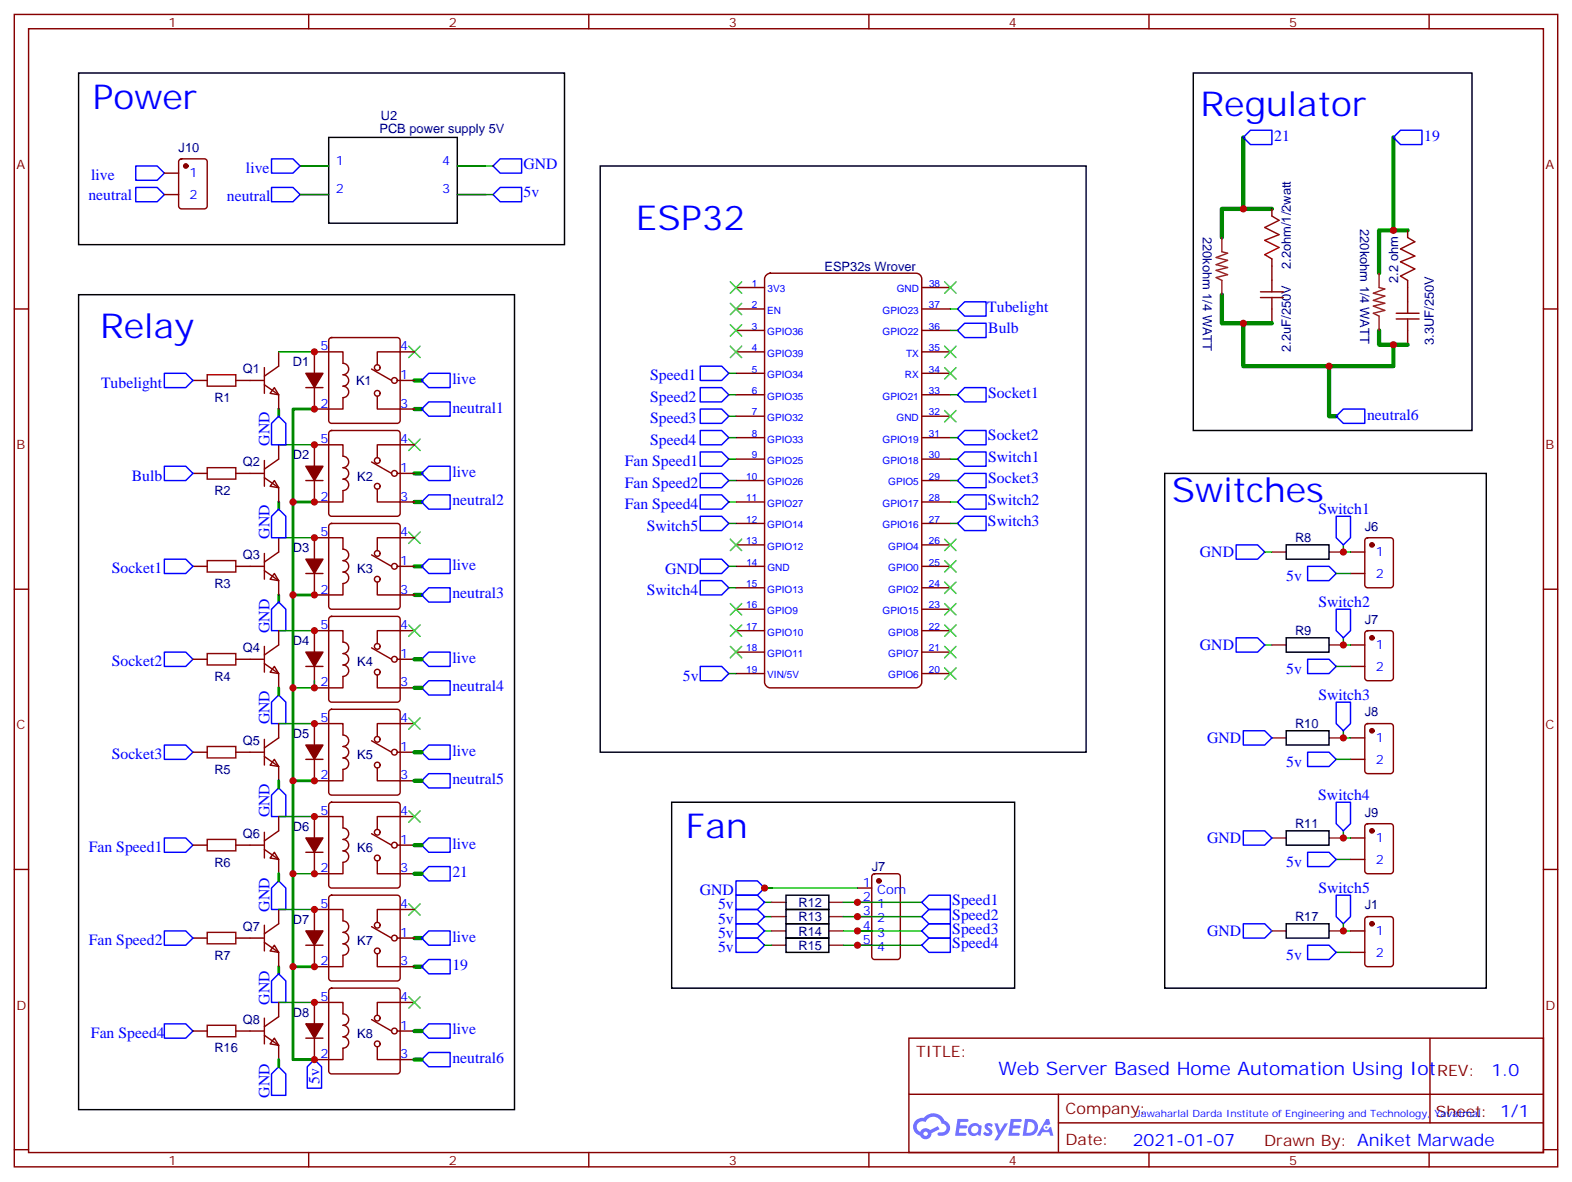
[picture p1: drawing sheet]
<svg xmlns="http://www.w3.org/2000/svg" width="388mm" height="292mm" viewBox="0 0 388 292" stroke-linecap="round" stroke-linejoin="round" font-family="sans-serif">
<g fill="none" stroke="#870000" stroke-width=".35">
<path d="M3.5 3.6h381v284.3h-381zM7.1 7.1h373.9v277.3h-373.9zM76.2 3.6v3.5M145.3 3.6v3.5M214.5 3.6v3.5M283.6 3.6v3.5M352.8 3.6v3.5M3.5 76.2h3.6M381 76.2h3.5M3.5 145.4h3.6M381 145.4h3.5M3.5 214.5h3.6"/>
<path d="M381 214.5h3.5M224.4 256.2h156.6v28.2h-156.6zM353 256.2v20.9M224.4 270h156.5M261.3 277.1h119.6M261.3 270v14.1M3.5 283.7h3.6M76.2 284.4v3.5M145.3 284.4v3.5M214.5 284.4v3.5M283.6 284.4v3.5M352.8 284.4v3.5"/>
<path d="M381 283.7h3.5"/>
</g>
<g fill="#5487ff">
<path d="M243.4 277.3a1.22 1.22 0 0 1 1.7 .3l-.4 .6a.47 .47 0 0 0-.4-.4 .47 .47 0 0 0-.5 .2l.1 .1a1.3 1.3 0 0 1 .9 1.7 1.39 1.39 0 0 1-2.2-.1l.5-.5 .8 .4a.29 .29 0 0 0 .3-.2 .29 .29 0 0 0-.3-.4 1.04 1.04 0 0 1-.5-1.7z"/>
<path d="M236.4 276.1h2.3a.37 .37 0 0 1 .4 .3 .37 .37 0 0 1-.4 .4h-1.6l-.1 .9h1.5l.3 .3-.4 .4h-1.6l-.1 1.1h1.5a.36 .36 0 0 1 .4 .4 .36 .36 0 0 1-.4 .3h-2.4z"/>
<path d="M249.5 276.1h2.4a.37 .37 0 0 1 .3 .3 .37 .37 0 0 1-.3 .4h-1.7l-.1 .9h1.5l.4 .3-.4 .4h-1.6l-.2 1.1h1.6a.36 .36 0 0 1 .3 .4 .36 .36 0 0 1-.3 .3h-2.5z"/>
<path d="M258.3 276.1h.7l.3 1.2-.6 .4a.69 .69 0 0 0-1 .2 .69 .69 0 0 0 .4 1 .69 .69 0 0 0 .9-.6l.5-.3 .5 2.2h-.8l-.2-.9h-1.7l-.5 .9h-.9z"/>
<path d="M245.5 277.2h.8l.6 1.8 1.1-1.8h.8l-2.5 4.2h-.8l.9-1.6z"/>
<path d="M253 276.1l-.6 4.1h1.4a2.11 2.11 0 0 0 2.4-2.1 2.11 2.11 0 0 0-2.5-2zM253.8 276.8a1.39 1.39 0 0 1 1.6 1.4 1.39 1.39 0 0 1-1.8 1.3h-.2z"/>
<path d="M239.4 277.7a1.47 1.47 0 0 0-.2 2.1 1.47 1.47 0 0 0 2.1 .1l.7 .3 .3-2.3-.1-.2-.4-.1a1.49 1.49 0 0 0-2.4 .1zM240 278.1a.92 .92 0 0 1 1.5 .5 .92 .92 0 0 1-1.2 1 .9 .9 0 0 1-.3-1.5z"/>
<path d="M226.1 276.5a2.18 2.18 0 0 0 1 3.7 1.44 1.44 0 0 0 1.7 .9 1.44 1.44 0 0 0 1.1-1.5l2-1-.4-.7-1.9 .9a1.47 1.47 0 0 0-2.5 .5 1.39 1.39 0 0 1-.6-2 1.39 1.39 0 0 1 2-.4 2.12 2.12 0 0 1 2.1-1.3 2.12 2.12 0 0 1 1.9 1.6 1.07 1.07 0 0 1 1.1 1.1 1.07 1.07 0 0 1-1 1.1h-.6a.43 .43 0 0 0-.6 .3 .43 .43 0 0 0 .5 .5 1.98 1.98 0 0 0 2.5-1.2 1.98 1.98 0 0 0-1.3-2.5 2.98 2.98 0 0 0-5-.7l-1.1 .1zM228 279.8a.54 .54 0 0 1 1 0 .54 .54 0 0 1-1 0z"/>
<circle cx="258.3" cy="278.2" r=".26"/>
</g>
<g fill="none" stroke="#3c3" stroke-width=".35">
<path d="M180.3 74.8l2.8 2.8M180.3 69.5l2.8 2.9M183.1 74.8l-2.8 2.8M183.1 69.5l-2.8 2.9M233.2 69.5l2.8 2.9M236 69.5l-2.8 2.9M100.9 85.4l2.8 2.8M103.7 85.4l-2.8 2.8M180.3 80.1l2.8 2.8M180.3 85.4l2.8 2.8M183.1 80.1l-2.8 2.8M183.1 85.4l-2.8 2.8"/>
<path d="M233.2 85.4l2.8 2.8M233.2 90.7l2.8 2.8M236 85.4l-2.8 2.8M236 90.7l-2.8 2.8M100.9 108.3l2.8 2.9M103.7 108.3l-2.8 2.9M233.2 101.3l2.8 2.8M236 101.3l-2.8 2.8M100.9 131.3l2.8 2.8M103.7 131.3l-2.8 2.8M180.3 133l2.8 2.9M183.1 133l-2.8 2.9"/>
<path d="M233.2 133l2.8 2.9M233.2 138.3l2.8 2.8M236 133l-2.8 2.9M236 138.3l-2.8 2.8M100.9 154.2l2.8 2.8M103.7 154.2l-2.8 2.8M180.3 159.5l2.8 2.8M180.3 154.2l2.8 2.8M180.3 148.9l2.8 2.8M183.1 154.2l-2.8 2.8M183.1 159.5l-2.8 2.8M183.1 148.9l-2.8 2.8"/>
<path d="M233.2 143.6l2.8 2.8M233.2 148.9l2.8 2.8M233.2 154.2l2.8 2.8M233.2 159.5l2.8 2.8M236 143.6l-2.8 2.8M236 148.9l-2.8 2.8M236 154.2l-2.8 2.8M236 159.5l-2.8 2.8M100.9 177.1l2.8 2.9M103.7 177.1l-2.8 2.9M233.2 164.8l2.8 2.8M236 164.8l-2.8 2.8"/>
<path d="M100.9 200.1l2.8 2.8M103.7 200.1l-2.8 2.8M100.9 223l2.8 2.8M103.7 223l-2.8 2.8M100.9 245.9l2.8 2.8M103.7 245.9l-2.8 2.8"/>
</g>
<g fill="none" stroke="#008700" stroke-width="1.1">
<path d="M306.9 33.9v17.6M344 33.9v22.9M314 51.5h-12.4v7.1M347.5 56.8h-7.1v10.6M301.6 72.7v7.1h12.4M306.9 79.8v10.5h37.1v-5.2M102.3 93.9h1.8M328.1 90.3v12.4h1.7M340.4 81.5v3.6h7.1M102.3 100.9h1.8M102.3 116.8h1.8M102.3 123.9h1.8"/>
<path d="M102.3 139.7h1.8M102.3 146.8h1.8M102.3 162.7h1.8M102.3 169.7h1.8M102.3 185.6h1.8M102.3 192.7h1.8M102.3 208.5h1.8M102.3 215.6h1.8M102.3 238.5h1.8M102.3 231.5h1.8M102.3 254.4h1.8M102.3 261.4h1.8"/>
</g>
<g fill="none" stroke="#008700" stroke-width=".71">
<path d="M68.8 100.9v1.8M77.6 100.9h-5.3v45.9h5.3M68.8 123.9v1.7M72.3 123.9h5.3M68.8 146.8v1.8M72.3 146.8v91.7h5.3M68.8 169.7v1.8M68.8 192.7v1.7M72.3 192.7h5.3M68.8 215.6v1.7M68.8 238.5v1.8M72.3 238.5v22.9h5.3"/>
<path d="M68.8 261.4v1.8"/>
</g>
<g fill="none" stroke="#00f" stroke-width=".35">
<path d="M67 39.2h5.3l1.8 1.8-1.8 1.7h-5.3zM306.9 33.9l1.8-1.8h5.3v3.6h-5.3zM345.7 32.1h5.3v3.6h-5.3l-1.7-1.8zM33.5 41h5.3l1.8 1.7-1.8 1.8h-5.3zM33.5 46.2h5.3l1.8 1.8-1.8 1.8h-5.3zM67 46.2h5.3l1.8 1.8-1.8 1.8h-5.3zM121.7 41l1.8-1.8h5.3v3.5h-5.3zM121.7 48l1.8-1.8h5.3v3.6h-5.3zM236.4 76.2l1.7-1.7h5.3v3.5h-5.3zM40.6 92.1h5.3l1.7 1.8-1.7 1.7h-5.3zM104.1 93.9l1.7-1.8h5.3v3.5h-5.3zM172.9 90.3h5.3l1.7 1.8-1.7 1.8h-5.3z"/>
<path d="M172.9 95.6h5.3l1.7 1.8-1.7 1.8h-5.3zM236.4 97.4l1.7-1.8h5.3v3.6h-5.3zM236.4 81.5l1.7-1.7h5.3v3.5h-5.3zM40.6 115h5.3l1.7 1.8-1.7 1.8h-5.3zM68.8 102.7l1.8 1.8v5.2h-3.6v-5.2zM104.1 116.8l1.7-1.8h5.3v3.6h-5.3zM104.1 100.9l1.7-1.7h5.3v3.5h-5.3zM172.9 116.8h5.3l1.7 1.8-1.7 1.7h-5.3zM172.9 111.5h5.3l1.7 1.8-1.7 1.7h-5.3zM172.9 100.9h5.3l1.7 1.8-1.7 1.8h-5.3zM172.9 106.2h5.3l1.7 1.8-1.7 1.7h-5.3zM236.4 113.3l1.7-1.8h5.3v3.5h-5.3z"/>
<path d="M236.4 108l1.7-1.8h5.3v3.5h-5.3zM236.4 118.6l1.7-1.8h5.3v3.5h-5.3zM329.8 102.7l1.8-1.8h5.3v3.6h-5.3zM40.6 138h5.3l1.7 1.7-1.7 1.8h-5.3zM68.8 125.6l1.8 1.8v5.3h-3.6v-5.3zM104.1 139.7l1.7-1.7h5.3v3.5h-5.3zM104.1 123.9l1.7-1.8h5.3v3.5h-5.3zM172.9 122.1h5.3l1.7 1.8-1.7 1.7h-5.3zM172.9 138h5.3l1.7 1.7-1.7 1.8h-5.3zM172.9 127.4h5.3l1.7 1.8-1.7 1.7h-5.3zM236.4 123.9l1.7-1.8h5.3v3.5h-5.3zM236.4 129.2l1.7-1.8h5.3v3.5h-5.3z"/>
<path d="M305.2 134.4h5.2l1.8 1.8-1.8 1.8h-5.2zM322.8 139.7h5.3l1.7 1.8-1.7 1.8h-5.3zM329.8 127.4h3.6v5.3l-1.8 1.7-1.8-1.7zM68.8 148.6l1.8 1.7v5.3h-3.6v-5.3zM104.1 146.8l1.7-1.8h5.3v3.6h-5.3zM172.9 143.3h5.3l1.7 1.7-1.7 1.8h-5.3zM305.2 157.4h5.2l1.8 1.7-1.8 1.8h-5.2zM329.8 150.3h3.6v5.3l-1.8 1.8-1.8-1.8zM40.6 160.9h5.3l1.7 1.8-1.7 1.7h-5.3zM68.8 171.5l1.8 1.7v5.3h-3.6v-5.3zM104.1 169.7l1.7-1.7h5.3v3.5h-5.3zM104.1 162.7l1.7-1.8h5.3v3.5h-5.3z"/>
<path d="M172.9 164.4h5.3l1.7 1.8-1.7 1.8h-5.3zM322.8 162.7h5.3l1.7 1.7-1.7 1.8h-5.3zM329.8 173.2h3.6v5.3l-1.8 1.8-1.8-1.8zM40.6 183.8h5.3l1.7 1.8-1.7 1.8h-5.3zM67 196.2l1.8-1.8 1.8 1.8v5.3h-3.6zM104.1 192.7l1.7-1.8h5.3v3.5h-5.3zM104.1 185.6l1.7-1.8h5.3v3.6h-5.3zM306.9 180.3h5.3l1.8 1.8-1.8 1.7h-5.3zM322.8 185.6h5.3l1.7 1.8-1.7 1.7h-5.3zM329.8 197.9h3.6v5.3l-1.8 1.8-1.8-1.8zM40.6 206.8h5.3l1.7 1.7-1.7 1.8h-5.3zM68.8 217.3l1.8 1.8v5.3h-3.6v-5.3z"/>
<path d="M104.1 215.6l1.7-1.8h5.3v3.5h-5.3zM104.1 208.5l1.7-1.7h5.3v3.5h-5.3zM181.7 217.3h5.3l1.7 1.8-1.7 1.8h-5.3zM306.9 205h5.3l1.8 1.8-1.8 1.7h-5.3zM322.8 210.3h5.3l1.7 1.8-1.7 1.7h-5.3zM40.6 229.7h5.3l1.7 1.8-1.7 1.7h-5.3zM104.1 231.5l1.7-1.8h5.3v3.5h-5.3zM104.1 238.5l1.7-1.8h5.3v3.6h-5.3zM181.7 231.5h5.3l1.7 1.7-1.7 1.8h-5.3zM181.7 227.9h5.3l1.7 1.8-1.7 1.8h-5.3zM181.7 224.4h5.3l1.7 1.8-1.7 1.7h-5.3zM181.7 220.9h5.3l1.7 1.7-1.7 1.8h-5.3z"/>
<path d="M227.5 222.6l1.8-1.7h5.3v3.5h-5.3zM227.5 229.7l1.8-1.8h5.3v3.6h-5.3zM227.5 233.2l1.8-1.7h5.3v3.5h-5.3zM229.3 224.4h5.3v3.5h-5.3l-1.8-1.7zM306.9 227.9h5.3l1.8 1.8-1.8 1.8h-5.3zM322.8 233.2h5.3l1.7 1.8-1.7 1.7h-5.3zM329.8 220.9h3.6v5.3l-1.8 1.7-1.8-1.7zM40.6 252.6h5.3l1.7 1.8-1.7 1.8h-5.3zM68.8 240.3l1.8 1.7v5.3h-3.6v-5.3zM104.1 254.4l1.7-1.8h5.3v3.6h-5.3zM105.8 259.7h5.3v3.5h-5.3l-1.7-1.8zM68.8 263.2l1.8 1.8v5.3h-3.6v-5.3z"/>
<path d="M77.6 261.4l1.8 1.8v5.3h-3.6v-5.3z"/>
</g>
<g fill="none" stroke="#870000" stroke-width=".35">
<path d="M44.3 39.4l.5-.2h5.6a.71 .71 0 0 1 .8 .7v10.9a.76 .76 0 0 1-.8 .7h-5.6a.76 .76 0 0 1-.7-.7v-10.9zM40.6 48h3.5M40.6 42.7h3.5M74.1 41h7M74.1 48h7M112.9 41h7M112.9 48h7M314 51.5v1.8M347.5 56.8v1.8M181.7 76.2h7M181.7 70.9h7M227.5 76.2h7.1"/>
<path d="M227.5 70.9h7.1M314 63.9v5.3M314 76.2v3.6M347.5 69.2v5.3M47.6 93.9h3.6M58.2 93.9h7.1M65.3 94.9l3.5 2.5v3.5M65.3 90.7v6.3M67.7 95.6l1.1 1.8-2.1-.4zM68.8 86.8v3.5l-3.5 2.5M75.5 95.6h4.2M77.6 92.1v-5.3h7.1v2.8a1.41 1.41 0 0 1 1.4 1.5 1.41 1.41 0 0 1-1.4 1.4 1.41 1.41 0 0 1 1.4 1.4 1.41 1.41 0 0 1-1.4 1.4 1.41 1.41 0 0 1 1.4 1.4 1.41 1.41 0 0 1-1.4 1.4v2.8h-7.1v-5.3"/>
<path d="M81.4 83.5l.4-.2h16.3a.71 .71 0 0 1 .7 .7v19.8a.76 .76 0 0 1-.7 .7h-16.3a.76 .76 0 0 1-.7-.7v-19.8zM91.7 91.1l5 2.8M93.1 97.8v3.1h9.2M98.1 93.9h4.2M102.3 86.8h-9.2v3.2M181.7 86.8h7M181.7 81.5h7M181.7 92.1h7M181.7 97.4h7M227.5 86.8h7.1M227.5 81.5h7.1M227.5 92.1h7.1"/>
<path d="M227.5 97.4h7.1M347.5 81.5v3.6M47.6 116.8h3.6M58.2 116.8h7.1M65.3 117.9l3.5 2.4v3.6M65.3 113.6v6.4M67.7 118.6l1.1 1.7-2.1-.3zM68.8 109.7v3.6l-3.5 2.4M75.5 118.6h4.2M77.6 115v-5.3h7.1v2.9a1.41 1.41 0 0 1 1.4 1.4 1.41 1.41 0 0 1-1.4 1.4 1.41 1.41 0 0 1 1.4 1.4 1.41 1.41 0 0 1-1.4 1.4 1.41 1.41 0 0 1 1.4 1.4 1.41 1.41 0 0 1-1.4 1.4v2.9h-7.1v-5.3M81.4 106.4l.4-.2h16.3a.71 .71 0 0 1 .7 .7v19.8a.76 .76 0 0 1-.7 .7h-16.3a.76 .76 0 0 1-.7-.7v-19.8zM91.7 114l5 2.8"/>
<path d="M98.1 116.8h4.2M102.3 109.7h-9.2v3.2M181.7 118.6h7M181.7 108h7M181.7 113.3h7M181.7 102.7h7M227.5 118.6h7.1M227.5 108h7.1M227.5 113.3h7.1M227.5 102.7h7.1M47.6 139.7h3.6M58.2 139.7h7.1"/>
<path d="M65.3 136.6v6.3M68.8 132.7v3.5l-3.5 2.5M77.6 138v-5.3h7.1v2.8a1.41 1.41 0 0 1 1.4 1.4 1.41 1.41 0 0 1-1.4 1.4 1.41 1.41 0 0 1 1.4 1.4 1.41 1.41 0 0 1-1.4 1.4 1.41 1.41 0 0 1 1.4 1.5 1.41 1.41 0 0 1-1.4 1.4v2.8h-7.1v-5.3M81.4 129.4l.4-.2h16.3a.71 .71 0 0 1 .7 .7v19.7a.76 .76 0 0 1-.7 .7h-16.3a.76 .76 0 0 1-.7-.7v-19.7zM91.7 136.9l5 2.8M93.1 120.7v3.2h9.2M98.1 139.7h4.2M102.3 132.7h-9.2v3.2M181.7 123.9h7M181.7 139.7h7M181.7 129.2h7M181.7 134.4h7"/>
<path d="M227.5 123.9h7.1M227.5 139.7h7.1M227.5 129.2h7.1M227.5 134.4h7.1M333.4 136.2h3.5M337.1 132.9l.5-.2h5.7a.71 .71 0 0 1 .7 .7v10.9a.76 .76 0 0 1-.7 .7h-5.7a.76 .76 0 0 1-.7-.7v-10.9zM65.3 140.8l3.5 2.5v3.5M65.3 159.5v6.3M67.7 141.5l1.1 1.8-2.1-.4zM68.8 155.6v3.5l-3.5 2.5M75.5 141.5h4.2M81.4 152.3l.4-.2h16.3a.71 .71 0 0 1 .7 .7v19.7a.76 .76 0 0 1-.7 .7h-16.3a.76 .76 0 0 1-.7-.7v-19.7z"/>
<path d="M91.7 159.8l5 2.9M93.1 143.6v3.2h9.2M102.3 155.6h-9.2v3.2M181.7 155.6h7M181.7 145h7M181.7 150.3h7M227.5 155.6h7.1M227.5 145h7.1M227.5 150.3h7.1M333.4 141.5h3.5M333.4 159.1h3.5M337.1 155.8l.5-.2h5.7a.71 .71 0 0 1 .7 .7v11a.76 .76 0 0 1-.7 .7h-5.7a.76 .76 0 0 1-.7-.7v-11z"/>
<path d="M47.6 162.7h3.6M58.2 162.7h7.1M65.3 163.7l3.5 2.5v3.5M67.7 164.4l1.1 1.8-2.1-.4zM68.8 178.5v3.6l-3.5 2.4M75.5 164.4h4.2M77.6 160.9v-5.3h7.1v2.8a1.41 1.41 0 0 1 1.4 1.4 1.41 1.41 0 0 1-1.4 1.5 1.41 1.41 0 0 1 1.4 1.4 1.41 1.41 0 0 1-1.4 1.4 1.41 1.41 0 0 1 1.4 1.4 1.41 1.41 0 0 1-1.4 1.4v2.8h-7.1v-5.3M81.4 175.2l.4-.2h16.3a.71 .71 0 0 1 .7 .7v19.8a.76 .76 0 0 1-.7 .7h-16.3a.76 .76 0 0 1-.7-.7v-19.8zM93.1 166.5v3.2h9.2M98.1 162.7h4.2M102.3 178.5h-9.2v3.2M181.7 166.2h7"/>
<path d="M181.7 160.9h7M227.5 166.2h7.1M227.5 160.9h7.1M333.4 164.4h3.5M337.1 178.7l.5-.2h5.7a.71 .71 0 0 1 .7 .7v11a.76 .76 0 0 1-.7 .7h-5.7a.76 .76 0 0 1-.7-.7v-11zM47.6 185.6h3.6M58.2 185.6h7.1M65.3 186.7l3.5 2.4v3.6M65.3 182.4v6.4M67.7 187.4l1.1 1.7-2.1-.3zM75.5 187.4h4.2M77.6 183.8v-5.3h7.1v2.9a1.41 1.41 0 0 1 1.4 1.4 1.41 1.41 0 0 1-1.4 1.4 1.41 1.41 0 0 1 1.4 1.4 1.41 1.41 0 0 1-1.4 1.4 1.41 1.41 0 0 1 1.4 1.4 1.41 1.41 0 0 1-1.4 1.4v2.9h-7.1v-5.3"/>
<path d="M81.4 198.2l.4-.3h16.3a.71 .71 0 0 1 .7 .7v19.8a.76 .76 0 0 1-.7 .7h-16.3a.76 .76 0 0 1-.7-.7v-19.8zM91.7 182.8l5 2.8M93.1 189.5v3.2h9.2M98.1 185.6h4.2M333.4 187.4h3.5M333.4 182.1h3.5M47.6 208.5h3.6M58.2 208.5h7.1M65.3 209.6l3.5 2.5v3.5M65.3 205.4v6.3M67.7 210.3l1.1 1.8-2.1-.4zM68.8 201.5v3.5l-3.5 2.5"/>
<path d="M75.5 210.3h4.2M77.6 206.8v-5.3h7.1v2.8a1.41 1.41 0 0 1 1.4 1.4 1.41 1.41 0 0 1-1.4 1.4 1.41 1.41 0 0 1 1.4 1.4 1.41 1.41 0 0 1-1.4 1.4 1.41 1.41 0 0 1 1.4 1.4 1.41 1.41 0 0 1-1.4 1.5v2.8h-7.1v-5.3M91.7 205.7l5 2.8M93.1 212.4v3.2h9.2M98.1 208.5h4.2M102.3 201.5h-9.2v3.1M211.7 219.1h3.5M215.4 215.8l.5-.2h5.6a.71 .71 0 0 1 .7 .7v19.7a.76 .76 0 0 1-.7 .7h-5.6a.76 .76 0 0 1-.7-.7v-19.7zM333.4 206.8h3.5M333.4 212.1h3.5M337.1 203.4l.5-.2h5.7a.71 .71 0 0 1 .7 .7v11a.76 .76 0 0 1-.7 .7h-5.7a.76 .76 0 0 1-.7-.7v-11zM47.6 231.5h3.6"/>
<path d="M58.2 231.5h7.1M65.3 232.5l3.5 2.5v3.5M65.3 228.3v6.3M67.7 233.2l1.1 1.8-2.1-.4zM68.8 224.4v3.5l-3.5 2.5M75.5 233.2h4.2M77.6 229.7v-5.3h7.1v2.8a1.41 1.41 0 0 1 1.4 1.4 1.41 1.41 0 0 1-1.4 1.4 1.41 1.41 0 0 1 1.4 1.5 1.41 1.41 0 0 1-1.4 1.4 1.41 1.41 0 0 1 1.4 1.4 1.41 1.41 0 0 1-1.4 1.4v2.8h-7.1v-5.3M81.4 221.1l.4-.2h16.3a.71 .71 0 0 1 .7 .7v19.7a.76 .76 0 0 1-.7 .7h-16.3a.76 .76 0 0 1-.7-.7v-19.7zM91.7 228.6l5 2.9M93.1 235.3v3.2h9.2M98.1 231.5h4.2M102.3 224.4h-9.2v3.2"/>
<path d="M211.7 233.2h3.5M211.7 222.6h3.5M211.7 226.2h3.5M211.7 229.7h3.5M333.4 229.7h3.5M333.4 235h3.5M337.1 226.4l.5-.2h5.7a.71 .71 0 0 1 .7 .7v10.9a.76 .76 0 0 1-.7 .7h-5.7a.76 .76 0 0 1-.7-.7v-10.9zM47.6 254.4h3.6M58.2 254.4h7.1M65.3 255.4l3.5 2.5v3.5M65.3 251.2v6.4M67.7 256.2l1.1 1.7-2.1-.3z"/>
<path d="M68.8 247.3v3.6l-3.5 2.4M75.5 256.2h4.2M77.6 252.6v-5.3h7.1v2.9a1.41 1.41 0 0 1 1.4 1.4 1.41 1.41 0 0 1-1.4 1.4 1.41 1.41 0 0 1 1.4 1.4 1.41 1.41 0 0 1-1.4 1.4 1.41 1.41 0 0 1 1.4 1.4 1.41 1.41 0 0 1-1.4 1.4v2.8h-7.1v-5.2M81.4 244l.4-.2h16.3a.71 .71 0 0 1 .7 .7v19.8a.76 .76 0 0 1-.7 .7h-16.3a.76 .76 0 0 1-.7-.7v-19.8zM91.7 251.6l5 2.8M93.1 258.3v3.1h9.2M98.1 254.4h4.2M102.3 247.3h-9.2v3.2"/>
<circle cx="93.1" cy="90.7" r=".71"/>
<circle cx="93.1" cy="97" r=".71"/>
<circle cx="97.4" cy="93.9" r=".71"/>
<circle cx="93.1" cy="113.6" r=".71"/>
<circle cx="93.1" cy="120" r=".71"/>
<circle cx="97.4" cy="116.8" r=".71"/>
<circle cx="93.1" cy="136.6" r=".71"/>
<circle cx="97.4" cy="139.7" r=".71"/>
<circle cx="93.1" cy="142.9" r=".71"/>
<circle cx="93.1" cy="159.5" r=".71"/>
<circle cx="93.1" cy="165.8" r=".71"/>
<circle cx="97.4" cy="162.7" r=".71"/>
<circle cx="93.1" cy="188.8" r=".71"/>
<circle cx="93.1" cy="182.4" r=".71"/>
<circle cx="97.4" cy="185.6" r=".71"/>
<circle cx="93.1" cy="211.7" r=".71"/>
<circle cx="93.1" cy="205.4" r=".71"/>
<circle cx="97.4" cy="208.5" r=".71"/>
<circle cx="93.1" cy="234.6" r=".71"/>
<circle cx="93.1" cy="228.3" r=".71"/>
<circle cx="97.4" cy="231.5" r=".71"/>
<circle cx="93.1" cy="251.2" r=".71"/>
<circle cx="93.1" cy="257.6" r=".71"/>
<circle cx="97.4" cy="254.4" r=".71"/>
</g>
<g fill="#870000" stroke="#870000" stroke-width=".35">
<path d="M75.5 92.1h4.2l-2.1 3.5z"/>
<path d="M75.5 115h4.2l-2.1 3.6z"/>
<path d="M75.5 138h4.2l-2.1 3.5z"/>
<path d="M75.5 206.8h4.2l-2.1 3.5z"/>
<path d="M75.5 183.8h4.2l-2.1 3.6z"/>
<path d="M75.5 160.9h4.2l-2.1 3.5z"/>
<path d="M75.5 229.7h4.2l-2.1 3.5z"/>
<path d="M75.5 252.6h4.2l-2.1 3.6z"/>
<circle cx="338.7" cy="134.4" r=".53"/>
<circle cx="338.7" cy="157.4" r=".53"/>
<circle cx="338.7" cy="180.3" r=".53"/>
<circle cx="338.7" cy="205" r=".53"/>
<circle cx="45.9" cy="41" r=".53"/>
<circle cx="217" cy="217.3" r=".53"/>
<circle cx="338.7" cy="227.9" r=".53"/>
</g>
<g fill="none" stroke="#a10000" stroke-width=".35">
<path d="M314 53.3l1.7 1.1-3.5 1.7 3.5 1.8-3.5 1.4 3.5 1.8-3.5 1.7 1.8 1.1M347.5 58.6l1.7 1.1-3.5 1.7 3.5 1.8-3.5 1.4 3.5 1.8-3.5 1.7 1.8 1.1M311.1 73.4h5.7M311.1 72h5.7M314 69.2v2.8M314 73.4v2.8M344.7 78.7h5.6M344.7 77.3h5.6M347.5 74.5v2.8M347.5 78.7v2.8M51.2 92.5h7v2.8h-7zM51.2 115.4h7v2.8h-7z"/>
<path d="M51.2 138.3h7v2.8h-7zM51.2 161.3h7v2.8h-7zM51.2 184.2h7v2.8h-7zM51.2 207.1h7v2.8h-7zM51.2 230h7v2.9h-7zM51.2 253h7v2.8h-7z"/>
</g>
<g fill="none" stroke="#008700" stroke-width=".35">
<path d="M74.1 41h7M74.1 48h7M112.9 41h8.8M112.9 48h8.8M234.6 76.2h1.8M68.8 86.8h8.8M179.9 97.4h1.8M179.9 92.1h1.8M234.6 81.5h1.8M234.6 97.4h1.8M68.8 109.7h8.8M179.9 108h1.8"/>
<path d="M179.9 113.3h1.8M179.9 118.6h1.8M179.9 102.7h1.8M234.6 108h1.8M234.6 113.3h1.8M234.6 118.6h1.8M68.8 132.7h8.8M179.9 123.9h1.8M179.9 129.2h1.8M179.9 139.7h1.8M234.6 123.9h1.8M234.6 129.2h1.8"/>
<path d="M312.2 136.2h1.8M331.6 134.4v1.8h1.8M68.8 155.6h8.8M179.9 145h1.8M312.2 159.1h1.8M329.8 141.5h3.6M331.6 157.4v1.7h1.8M68.8 178.5h8.8M77.6 168v1.7h-5.3M179.9 166.2h1.8M329.8 164.4h3.6M329.8 187.4h3.6"/>
<path d="M331.6 180.3v1.8h1.8M68.8 201.5h8.8M72.3 215.6h5.3M190.5 219.1h-1.8h23M329.8 212.1h3.6M331.6 205v1.8h1.8M68.8 224.4h8.8M188.7 233.2h1.8M188.7 229.7h1.8M188.7 226.2h1.8M188.7 222.6h1.8M208.1 222.6h19.4"/>
<path d="M208.1 226.2h19.4M208.1 229.7h19.4M208.1 233.2h19.4M329.8 235h3.6M331.6 227.9v1.8h1.8M68.8 247.3h8.8"/>
</g>
<g fill="none" stroke="#8c2424" stroke-width=".35">
<path d="M301.6 58.6v3.5l1.4 .4-2.8 1 2.8 .7-2.8 1.1 2.8 .7-2.8 .7 2.8 1.1-2.8 .7 1.4 .7v3.5M340.4 67.4v3.5l1.4 .4-2.8 1.1 2.8 .7-2.8 1 2.8 .7-2.8 .7 2.8 1.1-2.8 .7 1.4 .7v3.5M314 136.2h3.5M328.1 136.2h3.5M314 159.1h3.5M328.1 159.1h3.5M314 182.1h3.5M328.1 182.1h3.5M314 206.8h3.5M328.1 206.8h3.5M190.5 233.2h3.5M190.5 229.7h3.5"/>
<path d="M190.5 226.2h3.5M190.5 222.6h3.5M204.6 233.2h3.5M204.6 229.7h3.5M204.6 226.2h3.5M204.6 222.6h3.5M314 229.7h3.5M328.1 229.7h3.5"/>
</g>
<g fill="none" stroke="#000" stroke-width=".35">
<path d="M19.4 18h119.9v42.4h-119.9zM294.6 18h68.8v88.2h-68.8zM81.1 33.9h31.8v21.2h-31.8zM148.2 41h119.9v144.6h-119.9zM19.4 72.7h107.6v201.1h-107.6zM287.5 116.8h79.4v127h-79.4zM317.5 134.4h10.6v3.6h-10.6zM317.5 157.4h10.6v3.5h-10.6zM165.8 197.9h84.7v45.9h-84.7zM317.5 180.3h10.6v3.5h-10.6zM317.5 205h10.6v3.5h-10.6zM194 231.5h10.6v3.5h-10.6z"/>
<path d="M194 227.9h10.6v3.6h-10.6zM194 224.4h10.6v3.5h-10.6zM194 220.9h10.6v3.5h-10.6zM317.5 227.9h10.6v3.6h-10.6z"/>
</g>
<path d="M189.1 68l1-.6h36a1.41 1.41 0 0 1 1.4 1.4v99.5a1.51 1.51 0 0 1-1.4 1.4h-36a1.51 1.51 0 0 1-1.4-1.4v-99.5z" fill="none" stroke="#800000" stroke-width=".35"/>
<g fill="#c00">
<circle cx="77.6" cy="123.9" r=".88"/>
<circle cx="77.6" cy="146.8" r=".88"/>
<circle cx="77.6" cy="100.9" r=".88"/>
<circle cx="77.6" cy="132.7" r=".88"/>
<circle cx="77.6" cy="109.7" r=".88"/>
<circle cx="77.6" cy="155.6" r=".88"/>
<circle cx="77.6" cy="201.5" r=".88"/>
<circle cx="77.6" cy="169.7" r=".88"/>
<circle cx="72.3" cy="169.7" r=".88"/>
<circle cx="77.6" cy="238.5" r=".88"/>
<circle cx="77.6" cy="224.4" r=".88"/>
<circle cx="77.6" cy="215.6" r=".88"/>
<circle cx="344" cy="56.8" r=".88"/>
<circle cx="344" cy="85.1" r=".88"/>
<circle cx="306.9" cy="79.8" r=".88"/>
<circle cx="306.9" cy="51.5" r=".88"/>
<circle cx="328.1" cy="90.3" r=".88"/>
<circle cx="211.7" cy="222.6" r=".88"/>
<circle cx="211.7" cy="226.2" r=".88"/>
<circle cx="211.7" cy="229.7" r=".88"/>
<circle cx="211.7" cy="233.2" r=".88"/>
<circle cx="331.6" cy="136.2" r=".88"/>
<circle cx="331.6" cy="159.1" r=".88"/>
<circle cx="331.6" cy="182.1" r=".88"/>
<circle cx="331.6" cy="206.8" r=".88"/>
<circle cx="188.7" cy="219.1" r=".88"/>
<circle cx="72.3" cy="146.8" r=".88"/>
<circle cx="72.3" cy="123.9" r=".88"/>
<circle cx="331.6" cy="229.7" r=".88"/>
<circle cx="77.6" cy="86.8" r=".88"/>
<circle cx="77.6" cy="178.5" r=".88"/>
<circle cx="77.6" cy="192.7" r=".88"/>
<circle cx="72.3" cy="192.7" r=".88"/>
<circle cx="72.3" cy="215.6" r=".88"/>
<circle cx="77.6" cy="247.3" r=".88"/>
<circle cx="77.6" cy="261.4" r=".88"/>
<circle cx="72.3" cy="238.5" r=".88"/>
</g>
<g font-size="8.5" fill="#00f">
<text x="22.9" y="26.8">Power</text>
<text x="296.3" y="28.6">Regulator</text>
<text x="157" y="56.8">ESP32</text>
<text x="24.7" y="83.3">Relay</text>
<text x="289.3" y="123.9">Switches</text>
<text x="169.3" y="206.8">Fan</text>
</g>
<text font-size="4.6" fill="#00f" x="246.5" y="265.2">Web Server Based Home Automation Using Iot</text>
<g font-size="4.2" fill="#00f">
<text x="368.2" y="265.4">1.0</text>
<text x="279.6" y="282.8">2021-01-07</text>
</g>
<g font-size="3.9" fill="#00f">
<text x="314.5" y="34.8">21</text>
<text x="351.6" y="34.8">19</text>
<text x="129.2" y="41.7">GND</text>
<text x="22.5" y="44.3">live</text>
<text x="60.7" y="42.6">live</text>
<text x="21.8" y="49.2">neutral</text>
<text x="56" y="49.6">neutral</text>
<text x="129.2" y="48.7">5v</text>
<text x="243.7" y="76.9">Tubelight</text>
<text x="243.9" y="82.2">Bulb</text>
<text x="24.9" y="95.6">Tubelight</text>
<text x="111.7" y="94.7">live</text>
<text x="160.5" y="93.9">Speed1</text>
<text x="111.7" y="101.8">neutral1</text>
<text x="160.5" y="99.2">Speed2</text>
<text x="243.9" y="98.1">Socket1</text>
<text x="160.5" y="104.5">Speed3</text>
<text x="337.5" y="103.5">neutral6</text>
<text x="66.5" y="110" transform="rotate(-90 66.5 110)">GND</text>
<text x="160.5" y="109.7">Speed4</text>
<text x="243.9" y="108.7">Socket2</text>
<text x="243.9" y="114">Switch1</text>
<text x="32.5" y="118.6">Bulb</text>
<text x="111.7" y="117.7">live</text>
<text x="154.2" y="115">Fan Speed1</text>
<text x="243.9" y="119.3">Socket3</text>
<text x="111.7" y="124.7">neutral2</text>
<text x="154.2" y="125.6">Fan Speed4</text>
<text x="154.2" y="120.3">Fan Speed2</text>
<text x="243.9" y="124.6">Switch2</text>
<text x="159.6" y="130.9">Switch5</text>
<text x="243.9" y="129.9">Switch3</text>
<text x="325.4" y="126.9">Switch1</text>
<text x="66.5" y="132.9" transform="rotate(-90 66.5 132.9)">GND</text>
<text x="296.2" y="137.4">GND</text>
<text x="27.6" y="141.5">Socket1</text>
<text x="111.7" y="140.6">live</text>
<text x="164.2" y="141.6">GND</text>
<text x="317.5" y="143.3">5v</text>
<text x="111.7" y="147.6">neutral3</text>
<text x="159.6" y="146.8">Switch4</text>
<text x="325.4" y="149.8">Switch2</text>
<text x="66.5" y="156.2" transform="rotate(-90 66.5 156.2)">GND</text>
<text x="296.2" y="160.3">GND</text>
<text x="27.6" y="164.4">Socket2</text>
<text x="111.7" y="163.5">live</text>
<text x="168.6" y="168">5v</text>
<text x="317.5" y="166.2">5v</text>
<text x="111.7" y="170.6">neutral4</text>
<text x="325.4" y="172.7">Switch3</text>
<text x="66.5" y="178.7" transform="rotate(-90 66.5 178.7)">GND</text>
<text x="298" y="183.2">GND</text>
<text x="27.6" y="187.4">Socket3</text>
<text x="111.7" y="186.5">live</text>
<text x="317.5" y="189.1">5v</text>
<text x="111.7" y="193.5">neutral5</text>
<text x="325.4" y="197.4">Switch4</text>
<text x="66.5" y="201.7" transform="rotate(-90 66.5 201.7)">GND</text>
<text x="111.7" y="209.4">live</text>
<text x="298" y="207.9">GND</text>
<text x="21.9" y="210.3">Fan Speed1</text>
<text x="317.5" y="213.8">5v</text>
<text x="111.7" y="216.4">21</text>
<text x="172.8" y="220.9">GND</text>
<text x="325.5" y="220.4">Switch5</text>
<text x="66.5" y="224.9" transform="rotate(-90 66.5 224.9)">GND</text>
<text x="177.3" y="227.9">5v</text>
<text x="177.3" y="224.4">5v</text>
<text x="235.1" y="223.4">Speed1</text>
<text x="235.1" y="226.9">Speed2</text>
<text x="21.9" y="233.2">Fan Speed2</text>
<text x="111.7" y="232.3">live</text>
<text x="177.3" y="231.5">5v</text>
<text x="235.1" y="230.4">Speed3</text>
<text x="235.1" y="234">Speed4</text>
<text x="298" y="230.9">GND</text>
<text x="111.7" y="239.4">19</text>
<text x="177.3" y="235">5v</text>
<text x="317.5" y="236.7">5v</text>
<text x="66.5" y="247.9" transform="rotate(-90 66.5 247.9)">GND</text>
<text x="22.4" y="256.2">Fan Speed4</text>
<text x="111.7" y="255.2">live</text>
<text x="111.7" y="262.3">neutral6</text>
<text x="78.9" y="267.5" transform="rotate(-90 78.9 267.5)">5v</text>
<text x="66.5" y="270.8" transform="rotate(-90 66.5 270.8)">GND</text>
</g>
<g font-size="3.9" fill="#800">
<text x="226.1" y="260.7">TITLE:</text>
<text x="354.8" y="265.4">REV:</text>
<text x="263" y="274.9">Company:</text>
<text x="354.4" y="275.6">Sheet: 1/1</text>
<text x="263" y="282.6">Date:</text>
<text x="312.1" y="282.7">Drawn By: Aniket Marwade</text>
</g>
<g font-size="3.2" fill="#800">
<text x="41.6" y="6.6">1</text>
<text x="110.8" y="6.6">2</text>
<text x="179.9" y="6.6">3</text>
<text x="249.1" y="6.6">4</text>
<text x="318.2" y="6.6">5</text>
<text x="4.1" y="41.7">A</text>
<text x="381.5" y="41.7">A</text>
<text x="4.1" y="110.8">B</text>
<text x="381.5" y="110.8">B</text>
<text x="4.1" y="180">C</text>
<text x="381.5" y="180">C</text>
<text x="4.1" y="249.1">D</text>
<text x="381.5" y="249.1">D</text>
<text x="41.6" y="287.4">1</text>
<text x="110.8" y="287.4">2</text>
<text x="179.9" y="287.4">3</text>
<text x="249.1" y="287.4">4</text>
<text x="318.2" y="287.4">5</text>
</g>
<g font-size="3.2" fill="#000080">
<text x="94" y="29.7">U2</text>
<text x="93.7" y="32.8">PCB power supply 5V</text>
<text x="44.1" y="37.4">J10</text>
<text x="296.9" y="58.4" transform="rotate(90 296.9 58.4)">220kohm 1/4 WATT</text>
<text x="335.8" y="56.5" transform="rotate(90 335.8 56.5)">220kohm 1/4 WATT</text>
<text x="203.5" y="66.8">ESP32s Wrover</text>
<text x="318.6" y="66.4" transform="rotate(-90 318.6 66.4)">2.2ohm/1/2watt</text>
<text x="345.1" y="69.8" transform="rotate(-90 345.1 69.8)">2.2 ohm</text>
<text x="318.6" y="86.8" transform="rotate(-90 318.6 86.8)">2.2uF/250V</text>
<text x="353.9" y="85.1" transform="rotate(-90 353.9 85.1)">3.3UF/250V</text>
<text x="60" y="92.1">Q1</text>
<text x="72.3" y="90.3">D1</text>
<text x="87.9" y="95">K1</text>
<text x="52.9" y="99.2">R1</text>
<text x="72.3" y="113.3">D2</text>
<text x="60" y="115">Q2</text>
<text x="88.2" y="118.6">K2</text>
<text x="52.9" y="122.1">R2</text>
<text x="336.9" y="130.9">J6</text>
<text x="60" y="138">Q3</text>
<text x="72.3" y="136.2">D3</text>
<text x="319.7" y="133.8">R8</text>
<text x="88.2" y="141.5">K3</text>
<text x="52.9" y="145">R3</text>
<text x="336.9" y="153.8">J7</text>
<text x="60" y="160.9">Q4</text>
<text x="72.3" y="159.1">D4</text>
<text x="319.7" y="156.7">R9</text>
<text x="52.9" y="168">R4</text>
<text x="88.2" y="164.4">K4</text>
<text x="319.7" y="179.7">R10</text>
<text x="336.9" y="176.8">J8</text>
<text x="60" y="183.8">Q5</text>
<text x="72.3" y="182.1">D5</text>
<text x="52.9" y="190.9">R5</text>
<text x="88.2" y="187.4">K5</text>
<text x="336.9" y="201.5">J9</text>
<text x="60" y="206.8">Q6</text>
<text x="72.3" y="205">D6</text>
<text x="319.7" y="204.4">R11</text>
<text x="52.9" y="213.8">R6</text>
<text x="88.2" y="210.3">K6</text>
<text x="215.2" y="215">J7</text>
<text x="72.3" y="227.9">D7</text>
<text x="197.1" y="227.3">R13</text>
<text x="197.1" y="223.8">R12</text>
<text x="319.7" y="227.3">R17</text>
<text x="336.9" y="224.4">J1</text>
<text x="60" y="229.7">Q7</text>
<text x="88.2" y="233.2">K7</text>
<text x="197.1" y="230.8">R14</text>
<text x="52.9" y="236.7">R7</text>
<text x="197.1" y="234.4">R15</text>
<text x="72.3" y="250.9">D8</text>
<text x="60" y="252.6">Q8</text>
<text x="88.2" y="256.2">K8</text>
<text x="52.9" y="259.7">R16</text>
</g>
<g font-size="3.2" fill="#00f">
<text x="82.9" y="40.6">1</text>
<text x="109.1" y="40.6">4</text>
<text x="46.8" y="43.8">1</text>
<text x="82.9" y="47.7">2</text>
<text x="109.1" y="47.7">3</text>
<text x="46.8" y="49.1">2</text>
<text x="79.1" y="86.5">5</text>
<text x="98.8" y="86.5">4</text>
<text x="98.8" y="93.5">1</text>
<text x="79.1" y="100.6">2</text>
<text x="98.8" y="100.6">3</text>
<text x="79.1" y="109.4">5</text>
<text x="98.8" y="109.4">4</text>
<text x="98.8" y="116.5">1</text>
<text x="79.1" y="123.5">2</text>
<text x="98.8" y="123.5">3</text>
<text x="79.1" y="132.3">5</text>
<text x="98.8" y="132.3">4</text>
<text x="339.6" y="137.3">1</text>
<text x="98.8" y="139.4">1</text>
<text x="339.6" y="142.6">2</text>
<text x="79.1" y="146.4">2</text>
<text x="98.8" y="146.4">3</text>
<text x="79.1" y="155.3">5</text>
<text x="98.8" y="155.3">4</text>
<text x="339.6" y="160.2">1</text>
<text x="98.8" y="162.3">1</text>
<text x="339.6" y="165.5">2</text>
<text x="79.1" y="169.4">2</text>
<text x="98.8" y="169.4">3</text>
<text x="79.1" y="178.2">5</text>
<text x="98.8" y="178.2">4</text>
<text x="98.8" y="185.2">1</text>
<text x="339.6" y="183.1">1</text>
<text x="339.6" y="188.4">2</text>
<text x="79.1" y="192.3">2</text>
<text x="98.8" y="192.3">3</text>
<text x="79.1" y="201.1">5</text>
<text x="98.8" y="201.1">4</text>
<text x="98.8" y="208.2">1</text>
<text x="339.6" y="207.8">1</text>
<text x="79.1" y="215.2">2</text>
<text x="98.8" y="215.2">3</text>
<text x="339.6" y="213.1">2</text>
<text x="213" y="218.8">1</text>
<text x="216.5" y="220.5">Com</text>
<text x="79.1" y="224">5</text>
<text x="98.8" y="224">4</text>
<text x="213" y="222.3">2</text>
<text x="213" y="225.8">3</text>
<text x="216.5" y="224">1</text>
<text x="216.5" y="227.6">2</text>
<text x="98.8" y="231.1">1</text>
<text x="213" y="229.3">4</text>
<text x="213" y="232.9">5</text>
<text x="216.5" y="231.1">3</text>
<text x="339.6" y="230.8">1</text>
<text x="79.1" y="238.2">2</text>
<text x="98.8" y="238.2">3</text>
<text x="216.5" y="234.6">4</text>
<text x="339.6" y="236">2</text>
<text x="79.1" y="247">5</text>
<text x="98.8" y="247">4</text>
<text x="98.8" y="254">1</text>
<text x="79.1" y="261.1">2</text>
<text x="98.8" y="261.1">3</text>
</g>
<g font-size="2.5" fill="#00f">
<text x="185.6" y="70.7">1</text>
<text x="229.3" y="70.7">38</text>
<text x="185.6" y="76">2</text>
<text x="189.4" y="77.4">EN</text>
<text x="189.5" y="72.2">3V3</text>
<text x="217.9" y="77.4">GPIO23</text>
<text x="221.4" y="72.2">GND</text>
<text x="229.3" y="76">37</text>
<text x="185.6" y="81.3">3</text>
<text x="189.4" y="82.7">GPIO36</text>
<text x="217.9" y="82.7">GPIO22</text>
<text x="229.3" y="81.3">36</text>
<text x="185.6" y="86.6">4</text>
<text x="189.4" y="88">GPIO39</text>
<text x="223.7" y="88">TX</text>
<text x="229.3" y="86.6">35</text>
<text x="185.6" y="91.9">5</text>
<text x="189.4" y="93.3">GPIO34</text>
<text x="223.4" y="93.3">RX</text>
<text x="229.3" y="91.9">34</text>
<text x="185.6" y="97.2">6</text>
<text x="189.4" y="98.6">GPIO35</text>
<text x="217.9" y="98.6">GPIO21</text>
<text x="229.3" y="97.2">33</text>
<text x="185.6" y="107.8">8</text>
<text x="185.6" y="102.5">7</text>
<text x="189.4" y="103.9">GPIO32</text>
<text x="221.3" y="103.9">GND</text>
<text x="229.3" y="107.8">31</text>
<text x="229.3" y="102.5">32</text>
<text x="185.6" y="113.1">9</text>
<text x="189.4" y="109.2">GPIO33</text>
<text x="217.9" y="109.2">GPIO19</text>
<text x="229.3" y="113.1">30</text>
<text x="184.2" y="118.4">10</text>
<text x="189.4" y="119.8">GPIO26</text>
<text x="189.4" y="114.5">GPIO25</text>
<text x="217.9" y="114.5">GPIO18</text>
<text x="219.3" y="119.8">GPIO5</text>
<text x="229.3" y="118.4">29</text>
<text x="184.2" y="123.7">11</text>
<text x="189.4" y="125.1">GPIO27</text>
<text x="217.9" y="125.1">GPIO17</text>
<text x="229.3" y="123.7">28</text>
<text x="184.2" y="129">12</text>
<text x="189.4" y="130.4">GPIO14</text>
<text x="217.9" y="130.4">GPIO16</text>
<text x="229.3" y="129">27</text>
<text x="184.2" y="134.2">13</text>
<text x="189.4" y="135.7">GPIO12</text>
<text x="219.3" y="135.7">GPIO4</text>
<text x="229.3" y="134.2">26</text>
<text x="184.3" y="139.5">14</text>
<text x="189.5" y="140.9">GND</text>
<text x="219.3" y="140.9">GPIO0</text>
<text x="229.3" y="139.5">25</text>
<text x="184.2" y="144.8">15</text>
<text x="189.4" y="146.2">GPIO13</text>
<text x="219.3" y="146.2">GPIO2</text>
<text x="229.3" y="144.8">24</text>
<text x="184.2" y="150.1">16</text>
<text x="184.2" y="155.4">17</text>
<text x="189.4" y="151.5">GPIO9</text>
<text x="217.9" y="151.5">GPIO15</text>
<text x="229.3" y="150.1">23</text>
<text x="229.3" y="155.4">22</text>
<text x="184.2" y="160.7">18</text>
<text x="189.4" y="156.8">GPIO10</text>
<text x="219.3" y="156.8">GPIO8</text>
<text x="229.3" y="160.7">21</text>
<text x="184.2" y="166">19</text>
<text x="189.4" y="167.4">VIN/5V</text>
<text x="189.4" y="162.1">GPIO11</text>
<text x="219.3" y="167.4">GPIO6</text>
<text x="219.3" y="162.1">GPIO7</text>
<text x="229.3" y="166">20</text>
<text x="280.5" y="275.6">Jawaharlal Darda Institute of Engineering and Technology, Yavatmal</text>
</g>
</svg>
